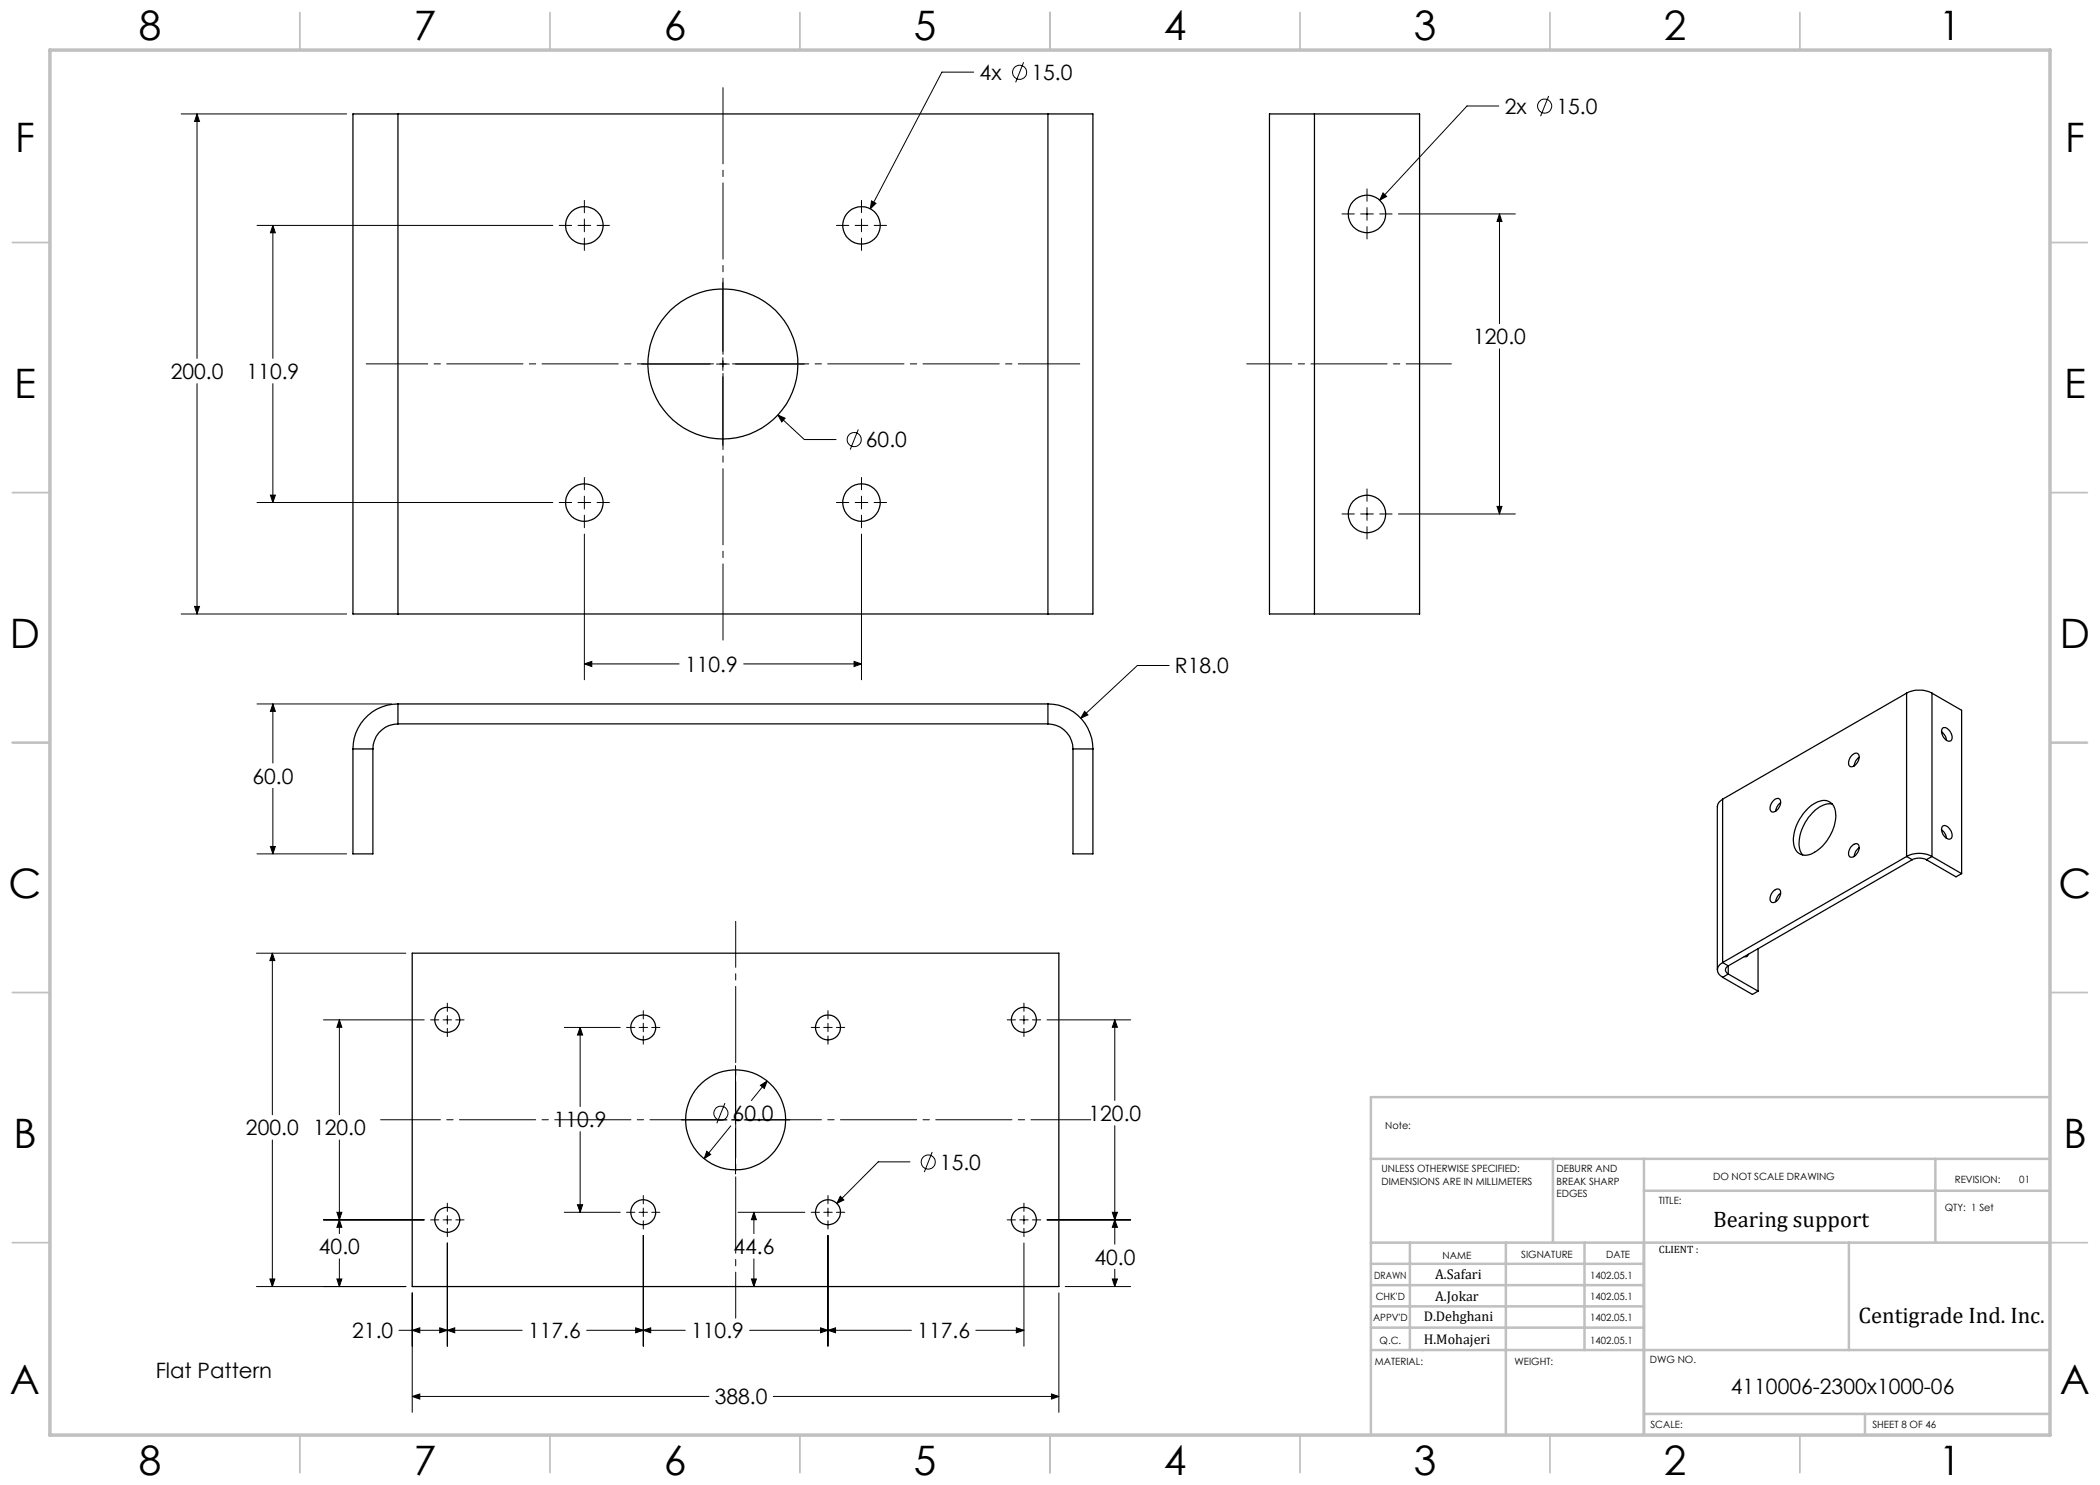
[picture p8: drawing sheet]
<svg xmlns="http://www.w3.org/2000/svg" width="420mm" height="297mm" viewBox="0 0 420 297" stroke-linecap="round" stroke-linejoin="round" font-family="sans-serif">
<g fill="none" stroke="#000" stroke-width=".2">
<path d="M194.7 14.4h-6.3l-14.3 27.4M204.7 12.4l-1.6 4.1M309.7 19.2l-1.6 4M36.2 22.8h33.1M39.4 22.8l.5 1.5h-1zM39.4 22.8v48.9M273.4 37.8v2.4M276.6 38.6l.7 .7-1.4 .7zM299.8 21.2h-6.4l-17.5 18.8M51.4 45.1h59.2M54.6 45.1l.5 1.5h-1zM54.6 45.1v26.6"/>
<path d="M111.8 45.1h2.5M115.6 45.1h2.5M116.9 40.1v2.4M116.9 43.8v2.6M116.9 47.6v2.5M119.4 45.1h2.5M144.6 56.5v13.8M167.3 45.1h2.5M171 45.1h2.6M172.3 40.1v2.4M172.3 43.8v2.6M172.3 47.6v2.5"/>
<path d="M174.3 40.2l.9 .5-1.1 1.1zM174.8 45.1h2.5M268.4 42.8h2.5M272.1 42.8h2.6M273.4 41.5v2.6M273.4 45.3v2.5M275.9 42.8h2.5M279.7 42.8h23.4M299.9 42.8l.5 1.5h-1zM299.9 42.8v21.9M39.4 76.7v46.1M54.6 76.7v23.8"/>
<path d="M128.3 72.8h13.7M143.3 72.8h2.5M144.6 71.5v2.6M144.6 75.3v13.8M147.1 72.8h13.8M299.9 69.8v33M54.1 99h1l-.5 1.5zM116.9 95.5v2.5M116.9 99.2v2.6M155.6 83l1.4 .6-.6 .8zM155.6 83l5.3 4.9h6.3M171.7 85.9l-1.7 4"/>
<path d="M172.3 95.5v2.5M172.3 99.2v2.6M273.4 97.8v2.5M51.4 100.5h59.2M111.8 100.5h2.5M115.6 100.5h2.5M116.9 103v2.5M116.9 106.8v29.2M119.4 100.5h2.5M167.3 100.5h2.5M171 100.5h2.6M172.3 103v2.5"/>
<path d="M172.3 106.8v29.2M174.8 100.5h2.5M268.4 102.8h2.5M272.1 102.8h2.6M273.4 101.5v2.6M273.4 105.3v2.5M275.9 102.8h2.5M279.7 102.8h23.4M299.4 101.3h1l-.5 1.5zM36.2 122.8h33.1M38.9 121.3h1l-.5 1.5zM116.9 132.8l1.5-.5v1z"/>
<path d="M116.9 132.8h18.9M148.7 132.8h23.6M170.8 132.3l1.5 .5-1.5 .5zM233.8 133.1h-6.3l-11.4 10.5M51.4 140.8h26.9M54.6 140.8l.5 1.5h-1zM54.6 140.8v11.8M54.6 157.7v13.1M216.9 142.3l.7 .7-1.5 .6zM51.4 170.8h17.9M54.1 169.3h1l-.5 1.5zM51.3 190.6h29.9"/>
<path d="M54.5 190.6l.5 1.5h-1zM54.5 190.6v32.4M64.7 204h20.1M67.9 204l.5 1.5h-1zM67.9 204v19M86.1 204h1.7M88.6 204h1.7M89.5 200.6v1.7M89.5 203.1v1.7M89.5 205.7v1.6M91.2 204h1.6M112.9 205.5h11.1"/>
<path d="M116 205.5l.5 1.5h-1zM116 205.5v15.8M125.3 205.5h1.7M127.8 205.5h1.7M128.7 202.1v1.7M128.7 204.6v1.7M128.7 207.2v1.6M130.4 205.5h1.6M147.1 213.1v9.2M152.1 217.1l1.3-.9-.5 1.5zM153.4 216.2l-3.1 3.9M162.2 205.5h1.7"/>
<path d="M164.7 205.5h1.7M165.6 202.1v1.7M165.6 204.6v1.7M165.6 207.2v1.6M167.3 205.5h1.6M201.4 204h1.7M203.9 204h1.7M204.8 200.6v1.7M204.8 203.1v1.7M204.8 205.7v1.6M206.5 204h1.6M209.4 204h16.7"/>
<path d="M223 204l.5 1.5h-1zM223 204v16.1M54.5 228v29.3M67.9 228v18.7M116 226.3v16.2M128.7 239.1v1.7M136.3 224h9.1M141.4 230.3l.7 .6-1.3 .8zM145 220.6l-1.6 4M146.2 225.2l-5.4 6.5M146.3 224h1.7M147.1 223.1v1.7"/>
<path d="M147.1 225.7v9.1M148.8 224h9.2M165.6 239.1v1.7M168.1 239.3l.7 .7-1.4 .7zM182 232.4h-6.4l-8.2 8.3M186.4 230.4l-1.5 4M223 225.1v23.7M51.3 257.3h29.9M54 255.8h1l-.5 1.5zM64.7 244h20.1M67.4 255.8h1l-.5 1.5zM67.4 242.5h1l-.5 1.5z"/>
<path d="M67.9 244l.5 1.5h-1zM67.9 251.8v5.5M82.4 258.6v23.9M86.1 244h1.7M88.6 244h1.7M89.5 248.6v20.6M89.5 240.6v1.7M89.5 243.1v1.7M89.5 245.7v1.6M91.2 244h1.6M112.9 242.5h11.1M115.5 240.9h1l-.5 1.6z"/>
<path d="M125.3 242.5h1.7M127.8 242.5h1.7M128.7 241.6v1.7M128.7 244.2v1.6M128.7 247.1v22.1M130.4 242.5h1.6M147.6 242.5h13.4M150.3 255.8h1l-.5 1.5zM150.8 242.5l.5 1.4h-1zM150.8 242.5v4.2M150.8 251.8v5.5M162.2 242.5h1.7"/>
<path d="M164.7 242.5h1.7M165.6 241.6v1.7M165.6 244.2v1.6M165.6 247.1v22.1M167.3 242.5h1.6M201.4 244h1.7M203.9 244h1.7M204.8 240.6v1.7M204.8 243.1v1.7M204.8 245.7v1.6M204.8 248.6v20.6M206.5 244h1.6"/>
<path d="M209.4 244h16.7M211.8 258.6v23.9M213 257.3h13.1M222.5 255.8h1l-.5 1.5zM222.5 242.5h1l-.5 1.5zM223 244l.5 1.5h-1zM223 253.9v3.4M79.8 266.1h24.6M82.4 279.3l1.6-.5v1zM82.4 266.1l1.6-.5v1zM82.4 279.3h59.4M87.9 265.6l1.6 .5-1.6 .5z"/>
<path d="M89.5 266.1l1.4-.5v1zM117.3 266.1h19.8M127.1 265.6l1.6 .5-1.6 .5zM128.7 266.1l1.4-.5v1zM149.9 266.1h32.4M154.7 279.3h57.1M164.1 265.6l1.5 .5-1.5 .5zM165.6 266.1l1.5-.5v1zM195.2 266.1h9.6M203.3 265.6l1.5 .5-1.5 .5zM210.3 278.8l1.5 .5-1.5 .5z"/>
<circle cx="203.9" cy="14.5" r="1.4"/>
<circle cx="308.9" cy="21.2" r="1.41"/>
<circle cx="170.8" cy="87.9" r="1.41"/>
<circle cx="144.2" cy="222.6" r="1.41"/>
<circle cx="185.6" cy="232.4" r="1.4"/>
</g>
<path d="M144.6 129.1v-112.7" fill="none" stroke="#000" stroke-width=".2" stroke-dasharray="15.2 1.3 1.3 1.3" stroke-dashoffset="-1.1"/>
<path d="M216 72.8h-142.7" fill="none" stroke="#000" stroke-width=".2" stroke-dasharray="15.2 1.3 1.3 1.3" stroke-dashoffset="2.9"/>
<path d="M249.3 72.8h41" fill="none" stroke="#000" stroke-width=".2" stroke-dasharray="15.2 1.3 1.3 1.3" stroke-dashoffset="6.2"/>
<path d="M147.1 263.6v-79.3" fill="none" stroke="#000" stroke-width=".2" stroke-dasharray="15.2 1.3 1.3 1.3" stroke-dashoffset="6"/>
<path d="M218.2 224h-142.1" fill="none" stroke="#000" stroke-width=".2" stroke-dasharray="15.2 1.3 1.3 1.3" stroke-dashoffset="3.3"/>
<g fill="none" stroke="#c0c0c0" stroke-width=".35">
<path d="M60 2.5v7.5M110 2.5v7.5M160 2.5v7.5M210 2.5v7.5M260 2.5v7.5M310 2.5v7.5M360 2.5v7.5M2.5 48.5h7.5M410 48.5h7.5M2.5 98.5h7.5M410 98.5h7.5M2.5 148.5h7.5"/>
<path d="M410 148.5h7.5M2.5 198.5h7.5M410 198.5h7.5M2.5 248.5h7.5M410 248.5h7.5M60 287v7.5M110 287v7.5M160 287v7.5M210 287v7.5M260 287v7.5M310 287v7.5M360 287v7.5"/>
</g>
<g fill="none" stroke="#c0c0c0" stroke-width=".5">
<path d="M410 219.4h-135.8v67.4M274.2 231.8h135.8M310.6 231.8v16.7M328.8 231.8v55.2M328.8 238.2h81.2M387.1 231.8v16.7M274.2 248.5h135.8M274.2 257h54.6M274.2 252.8h54.6M282 248.5v21.5M301.2 248.5v38.3M316.9 248.5v21.5"/>
<path d="M369.8 248.5v21.5M274.2 265.5h54.6M274.2 261.3h54.6M274.2 270h135.8M328.8 282.8h81.2M373 282.8v4.2"/>
</g>
<path d="M10 10h400v277h-400z" fill="none" stroke="#c0c0c0" stroke-width=".7"/>
<path d="M170.8 132.3l1.5 .5-1.5 .5zM116.9 132.8l1.5-.5v1zM54.1 99h1l-.5 1.5zM54.6 45.1l.5 1.5h-1zM155.6 83l.8 1.4 .6-.8zM39.4 22.8l.5 1.5h-1zM38.9 121.3h1l-.5 1.5zM174.3 40.2l-.2 1.6 1.1-1.1zM299.9 42.8l.5 1.5h-1zM299.4 101.3h1l-.5 1.5zM276.6 38.6l-.7 1.4 1.4-.7zM54.6 140.8l.5 1.5h-1zM54.1 169.3h1l-.5 1.5zM216.9 142.3l-.8 1.3 1.5-.6zM54 255.8h1l-.5 1.5zM54.5 190.6l.5 1.5h-1zM67.4 255.8h1l-.5 1.5zM67.9 244l.5 1.5h-1zM67.4 242.5h1l-.5 1.5zM67.9 204l.5 1.5h-1zM82.4 279.3l1.6-.5v1zM210.3 278.8l1.5 .5-1.5 .5zM82.4 266.1l1.6-.5v1zM87.9 265.6l1.6 .5-1.6 .5zM89.5 266.1l1.4-.5v1zM127.1 265.6l1.6 .5-1.6 .5zM128.7 266.1l1.4-.5v1zM164.1 265.6l1.5 .5-1.5 .5zM165.6 266.1l1.5-.5v1zM203.3 265.6l1.5 .5-1.5 .5zM150.3 255.8h1l-.5 1.5zM150.8 242.5l.5 1.4h-1zM141.4 230.3l-.6 1.4 1.3-.8zM152.1 217.1l.8 .6 .5-1.5zM168.1 239.3l-.7 1.4 1.4-.7zM223 244l.5 1.5h-1zM222.5 255.8h1l-.5 1.5zM115.5 240.9h1l-.5 1.6zM116 205.5l.5 1.5h-1zM222.5 242.5h1l-.5 1.5zM223 204l.5 1.5h-1z" fill="#000"/>
<g fill="none" stroke="#000" stroke-width=".25">
<path d="M79.6 22.8h-9v100h9M79.6 22.8v100M79.6 22.8h130M209.6 22.8h9v100h-9M209.6 22.8v100M262.9 22.8h-9v100h9M262.9 22.8h21v100h-21M262.9 22.8v100M79.6 122.8h130M381.3 138.6a5.6 5.6 0 0 1 5.1 0M381.3 138.6v32.7M381.3 138.6l-36.8 21.2"/>
<path d="M386.4 138.6v32.7M386.4 138.6l5.9 3.5v32.6M70.6 149.8v21h4v-21M70.6 149.8h4M79.6 140.8a9 9 0 0 0-9 9M79.6 144.8a5.1 5.1 0 0 0-5 5M79.6 140.8v4M79.6 140.8h130M79.6 144.8h130M209.6 140.8a9 9 0 0 1 9 9M209.6 144.8a5.1 5.1 0 0 1 5 5M209.6 140.8v4"/>
<path d="M214.6 149.8v21h4v-21M214.6 149.8h4M344.5 159.8l-.7 .7-.3 .8v32.7M344.5 159.8v32.7M370.4 151.1a.76 .76 0 0 1 .9-.5 .76 .76 0 0 1 .5 .9 1.78 1.78 0 0 1-1.8 1.8 1.58 1.58 0 0 1 .4-2.2zM371.8 151.5a2.1 2.1 0 0 0-1 1.7M388.3 146.4a2.37 2.37 0 0 1 1 1.7M388.5 145.7a.88 .88 0 0 1 1.3 .3 1.55 1.55 0 0 1 .3 2.2 1.57 1.57 0 0 1-1.7-1.4l-.1-.5zM354.7 160.1a.8 .8 0 0 1 1.4 0 1.88 1.88 0 0 1-1.7 2.3 1.53 1.53 0 0 1 .3-2.3zM354.7 178.2a.8 .8 0 0 1 1.4 0 2.06 2.06 0 0 1-1.6 2.3 1.16 1.16 0 0 1-.1-1.9zM356.1 178.6a2.55 2.55 0 0 0-1 1.7M356.1 160.5a2.55 2.55 0 0 0-1 1.7"/>
<path d="M361.6 161.7a4.2 4.2 0 0 1 4-1.5 2.8 2.8 0 0 1 1.6 3 8.9 8.9 0 0 1-5.4 7.8 2.38 2.38 0 0 1-3.1-2.4 9 9 0 0 1 2.9-6.9zM366.4 160.8a5 5 0 0 0-4.4 2.3 7.8 7.8 0 0 0-1.9 7.3l.4 .6M370.2 169.4a.98 .98 0 0 1 1.5-.4 1.95 1.95 0 0 1-1.5 2.4 1.16 1.16 0 0 1-.2-1.8zM371.8 169.6a2.1 2.1 0 0 0-1 1.7M381.3 171.3a5.4 5.4 0 0 1 5.1 0M381.3 171.3l1.1 .6M381.3 171.3l-36.8 21.2M382.4 171.9a3.3 3.3 0 0 1 2.9 0M382.4 171.9l-36.7 21.3M385.3 171.9l5.9 3.5 1.1-.7M386.4 171.3l-1.1 .6M386.4 171.3l5.9 3.4"/>
<path d="M388.3 165.9a2.37 2.37 0 0 1 1 1.7M388.5 165.3a.98 .98 0 0 1 1.5 .6 1.28 1.28 0 0 1 0 1.9 1.86 1.86 0 0 1-1.5-2.5zM82.4 190.6h129.4v66.7h-129.4zM344.5 192.5a1.58 1.58 0 0 0-1 1.5 1.58 1.58 0 0 0 1 1.5M344.5 192.5l1.2 .7M344.5 195.5l6 3.4 1.1-.7M345.7 193.2a.86 .86 0 0 0-.6 .8 .86 .86 0 0 0 .6 .8M345.7 194.8l-1.2 .7M345.7 193.2v1.6M345.7 194.8l5.9 3.4M349.7 190.8l-.3 .5h-.5M351.6 189.8v8.4"/>
<circle cx="116.9" cy="45.1" r="3.7"/>
<circle cx="172.3" cy="45.1" r="3.7"/>
<circle cx="273.4" cy="42.8" r="3.7"/>
<circle cx="144.6" cy="72.8" r="15"/>
<circle cx="116.9" cy="100.5" r="3.7"/>
<circle cx="172.3" cy="100.5" r="3.7"/>
<circle cx="273.4" cy="102.8" r="3.7"/>
<circle cx="89.5" cy="204" r="2.51"/>
<circle cx="128.6" cy="205.5" r="2.49"/>
<circle cx="165.6" cy="205.5" r="2.49"/>
<circle cx="204.8" cy="204" r="2.5"/>
<circle cx="147.1" cy="224" r="10"/>
<circle cx="89.5" cy="244" r="2.51"/>
<circle cx="128.7" cy="242.5" r="2.51"/>
<circle cx="165.6" cy="242.5" r="2.51"/>
<circle cx="204.8" cy="244" r="2.5"/>
</g>
<g font-size="8.1">
<text x="27.8" y="8">8</text>
<text x="82.8" y="8">7</text>
<text x="132.8" y="8">6</text>
<text x="182.8" y="8">5</text>
<text x="232.8" y="8">4</text>
<text x="282.8" y="8">3</text>
<text x="332.8" y="8">2</text>
<text x="387.8" y="8">1</text>
<text x="3" y="30.4">F</text>
<text x="413" y="30.4">F</text>
<text x="2.8" y="79.6">E</text>
<text x="412.8" y="79.6">E</text>
<text x="2" y="129.6">D</text>
<text x="412" y="129.6">D</text>
<text x="1.7" y="179.6">C</text>
<text x="411.7" y="179.6">C</text>
<text x="2.7" y="229.6">B</text>
<text x="412.7" y="229.6">B</text>
<text x="2" y="278.9">A</text>
<text x="412" y="278.9">A</text>
<text x="27.8" y="295">8</text>
<text x="82.8" y="295">7</text>
<text x="132.8" y="295">6</text>
<text x="182.8" y="295">5</text>
<text x="232.8" y="295">4</text>
<text x="282.8" y="295">3</text>
<text x="332.8" y="295">2</text>
<text x="387.8" y="295">1</text>
</g>
<g font-size="4.5">
<text x="342.6" y="245.3">Bearing support</text>
<text x="371.7" y="264.6">Centigrade Ind. Inc.</text>
</g>
<g font-size="4.2">
<text x="195.9" y="16">4x</text>
<text x="206.3" y="16">15.0</text>
<text x="300.9" y="22.8">2x</text>
<text x="311.3" y="22.8">15.0</text>
<text x="294.6" y="68.8">120.0</text>
<text x="34.1" y="75.8">200.0</text>
<text x="49.3" y="75.8">110.9</text>
<text x="173.2" y="89.5">60.0</text>
<text x="137" y="134.4">110.9</text>
<text x="235" y="134.7">R18.0</text>
<text x="50.5" y="156.7">60.0</text>
<text x="49.2" y="227">200.0 120.0</text>
<text x="110.8" y="225.4">110.9</text>
<text x="146.5" y="224.2">60.0</text>
<text x="217.7" y="224.2">120.0</text>
<text x="188" y="233.9">15.0</text>
<text x="63.8" y="250.8">40.0</text>
<text x="146.7" y="250.8">44.6</text>
<text x="218.9" y="252.9">40.0</text>
<text x="70.4" y="267.6">21.0</text>
<text x="105.6" y="267.6">117.6</text>
<text x="138.2" y="267.6">110.9</text>
<text x="183.5" y="267.6">117.6</text>
<text x="31.1" y="275.6">Flat Pattern</text>
<text x="143" y="280.9">388.0</text>
<text x="346.2" y="278.8">4110006-2300x1000-06</text>
</g>
<g font-size="2.8">
<text x="287" y="255.9">A.Safari</text>
<text x="287" y="260.1">A.Jokar</text>
<text x="284.7" y="264.2">D.Dehghani</text>
<text x="284.7" y="268.7">H.Mohajeri</text>
</g>
<text font-size="2.1" x="331.8" y="250.7">CLIENT :</text>
<g font-size="2">
<text x="277" y="225.8">Note:</text>
<text x="276.3" y="234.5">UNLESS OTHERWISE SPECIFIED:</text>
<text x="276.3" y="237">DIMENSIONS ARE IN MILLIMETERS</text>
<text x="311.3" y="234.5">DEBURR AND</text>
<text x="311.3" y="237">BREAK SHARP</text>
<text x="311.3" y="239.5">EDGES</text>
<text x="342.6" y="236">DO NOT SCALE DRAWING</text>
<text x="391" y="236.6">REVISION:</text>
<text x="403.9" y="236.6">01</text>
<text x="331.8" y="240.8">TITLE:</text>
<text x="389" y="242.2">QTY: 1 Set</text>
<text x="288.5" y="251.7">NAME</text>
<text x="304.2" y="251.7">SIGNATURE</text>
<text x="321.2" y="251.7">DATE</text>
<text x="274.8" y="255.9">DRAWN</text>
<text x="318" y="255.9">1402.05.1</text>
<text x="275.1" y="260.1">CHK'D</text>
<text x="318" y="260.1">1402.05.1</text>
<text x="274.6" y="264.2">APPV'D</text>
<text x="275.9" y="268.7">Q.C.</text>
<text x="318" y="264.2">1402.05.1</text>
<text x="318" y="268.7">1402.05.1</text>
<text x="275" y="273">MATERIAL:</text>
<text x="302.9" y="273">WEIGHT:</text>
<text x="330" y="272.5">DWG NO.</text>
<text x="330.1" y="285.6">SCALE:</text>
<text x="374.5" y="285.6">SHEET 8 OF 46</text>
</g>
</svg>
